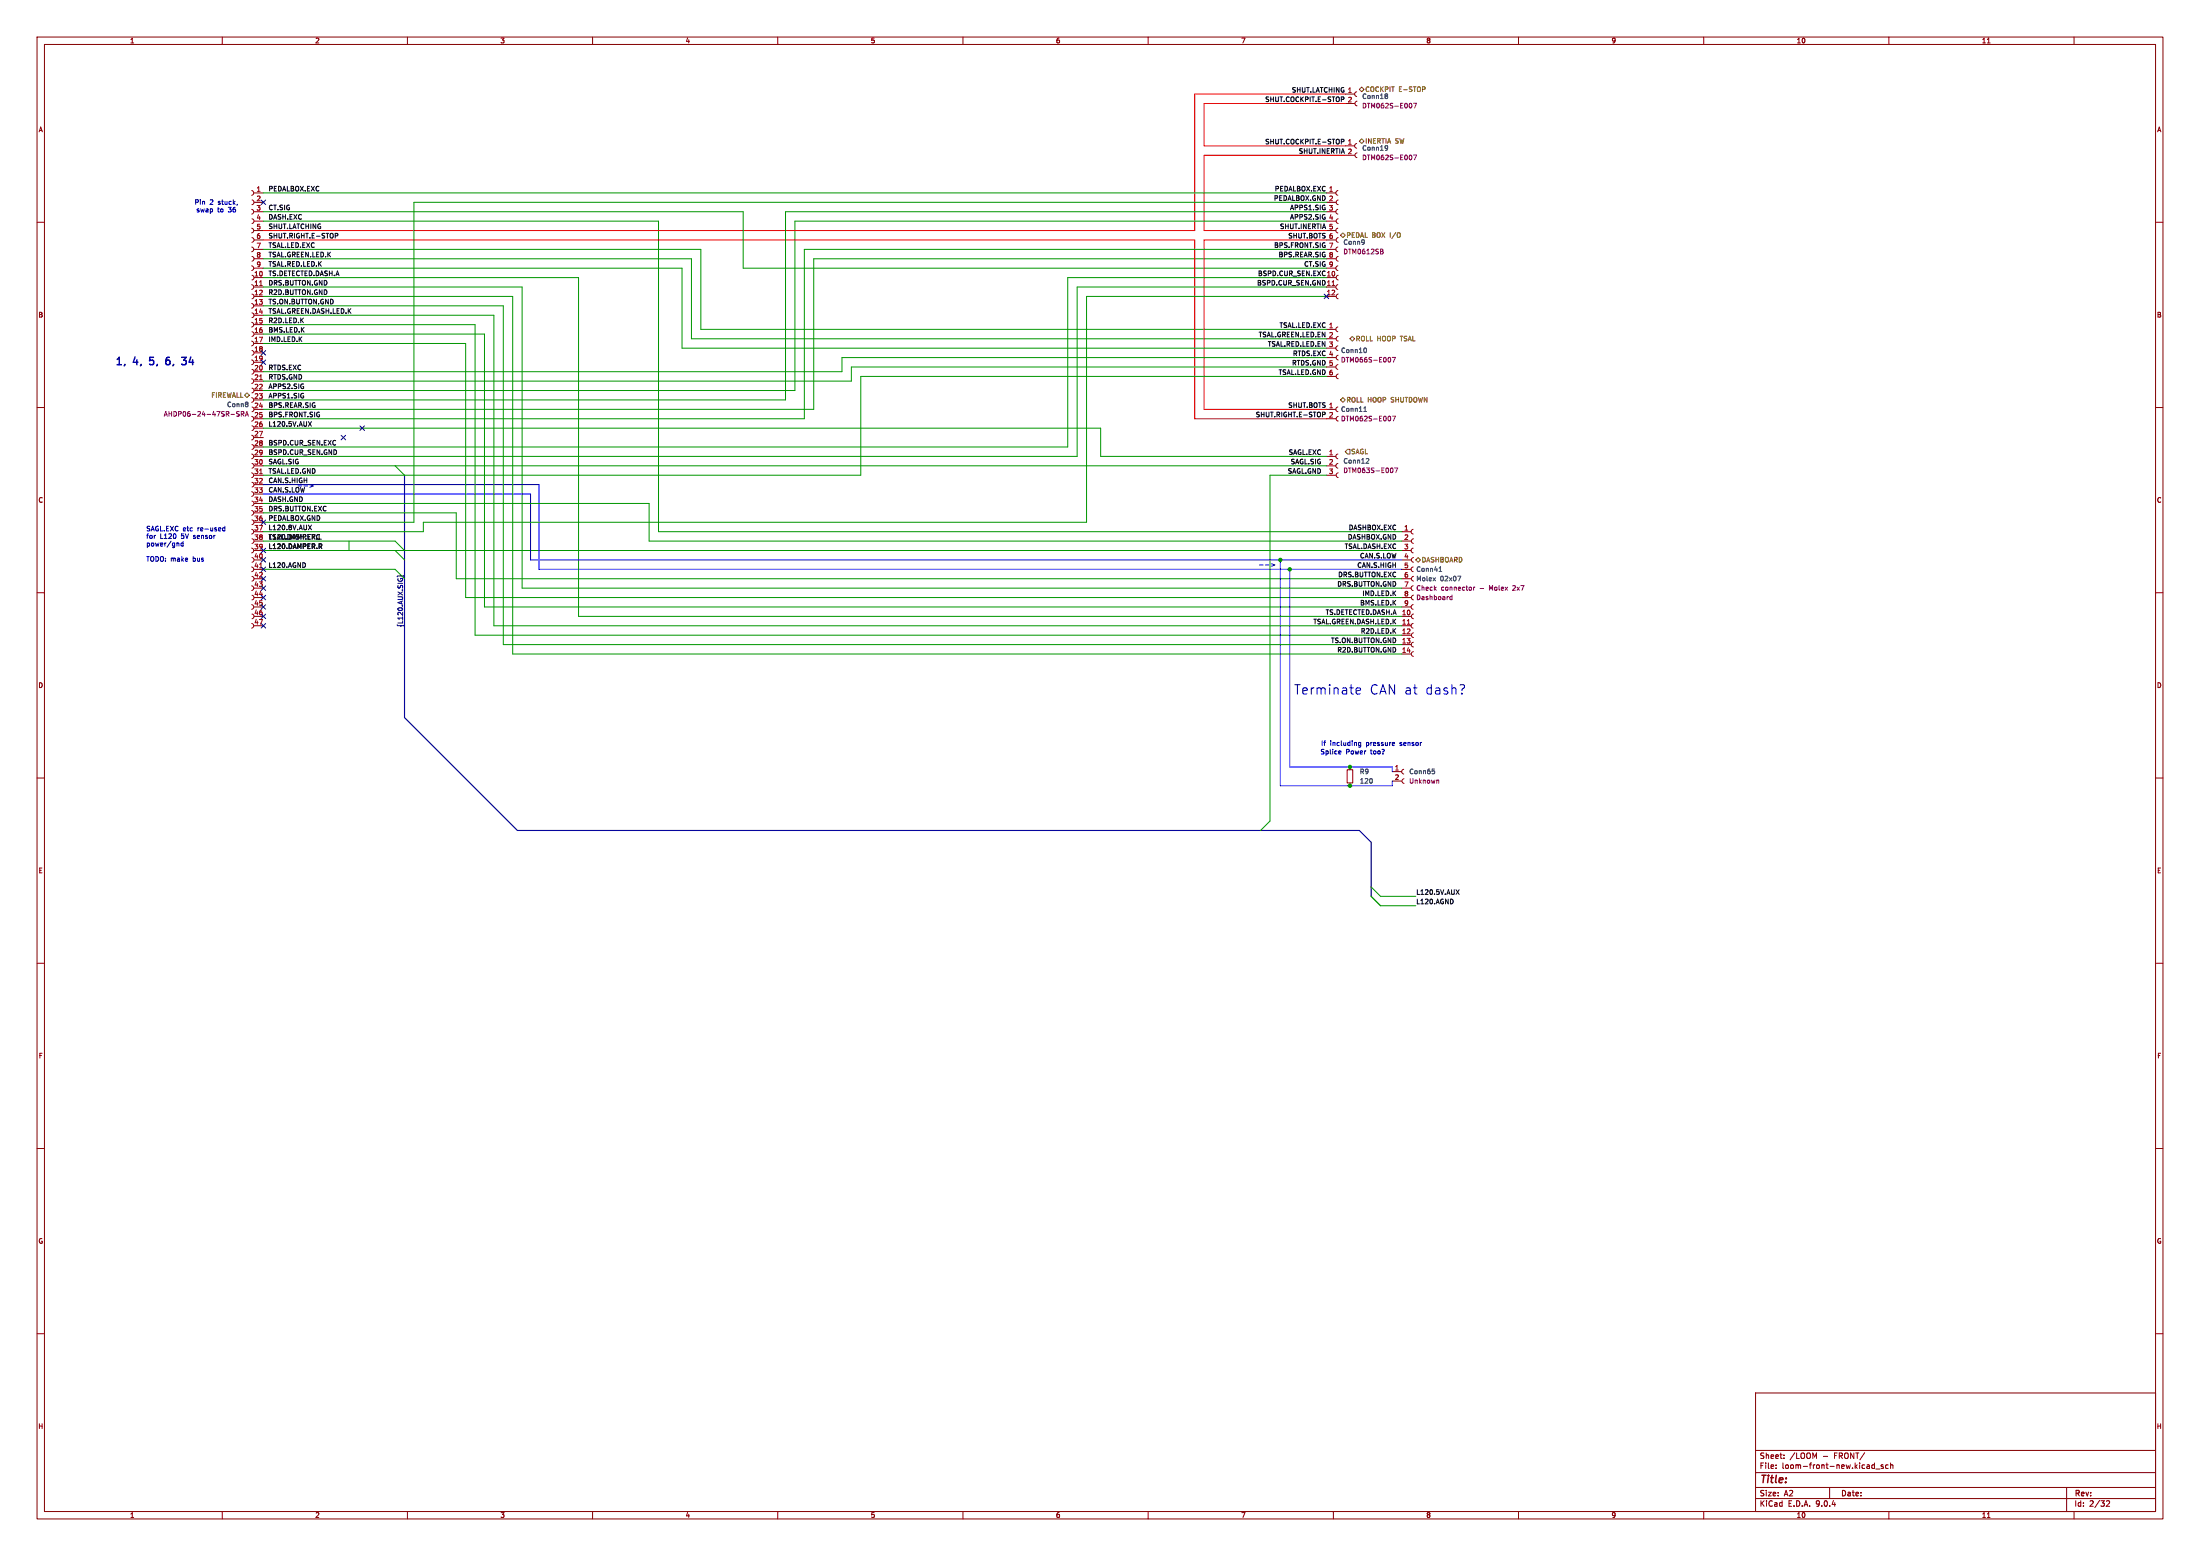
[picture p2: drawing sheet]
<svg xmlns="http://www.w3.org/2000/svg" width="594mm" height="420mm" viewBox="0 0 594 420" stroke-linecap="round" stroke-linejoin="round" font-family="sans-serif">
<g fill="none" stroke="#840000" stroke-width=".27">
<path d="M10 10h574v400h-574zM12 12h570v396h-570zM60 10v2M110 10v2M160 10v2M210 10v2M260 10v2M310 10v2M360 10v2M410 10v2M460 10v2M510 10v2"/>
<path d="M536.6 11.6h.7M560 10v2M363.2 39.4h2.6M363.2 27.9h2.6M363.2 25.4h2.6M366.3 38.7l-.4 .2-.1 .4 .1 .5 .4 .2M366.3 24.8l-.4 .2-.1 .4 .1 .4 .4 .2M366.4 27.3l-.4 .2-.2 .4 .2 .4 .4 .3M67.9 51.4l.5 .3 .1 .4-.2 .4-.4 .2M67.9 56.5l.5 .3 .1 .4-.2 .4-.4 .2M68 54l.4 .2 .2 .4-.2 .4-.4 .2M68 59.1l.4 .2 .2 .4-.2 .4-.4 .2"/>
<path d="M68.6 59.7h2.5M68.6 57.2h2.5M68.6 54.6h2.5M68.6 52.1h2.5M358.1 59.7h2.6M358.1 57.2h2.6M358.1 54.6h2.6M358.1 52.1h2.6M361.2 56.5l-.4 .2-.1 .4 .1 .4 .4 .3M361.2 51.4l-.4 .2-.1 .4 .1 .5 .4 .2M361.3 59.1l-.4 .2-.1 .4 .1 .4 .4 .2M361.3 54l-.4 .2-.1 .4 .1 .4 .4 .2"/>
<path d="M363.2 41.9h2.6M366.4 41.3l-.4 .2-.2 .4 .2 .4 .4 .2M10 60h2M67.9 61.6l.5 .2 .1 .5-.2 .4-.4 .2M67.9 66.7l.5 .2 .1 .4-.2 .4-.4 .2M67.9 71.8l.5 .2 .1 .4-.2 .4-.4 .2M67.9 76.8l.5 .3 .1 .4-.2 .4-.4 .2M68 64.1l.4 .3 .2 .4-.2 .4-.4 .2M68 69.2l.4 .3 .2 .4-.2 .4-.4 .2M68 74.3l.4 .2 .2 .5-.2 .4-.4 .2M68 79.4l.4 .2 .2 .4-.2 .4-.4 .2M68.6 77.5h2.5"/>
<path d="M68.6 74.9h2.5M68.6 72.4h2.5M68.6 69.9h2.5M68.6 67.3h2.5M68.6 64.8h2.5M68.6 62.2h2.5M358.1 77.5h2.6M358.1 74.9h2.6M358.1 72.4h2.6M358.1 69.9h2.6M358.1 67.3h2.6M358.1 64.8h2.6"/>
<path d="M358.1 62.2h2.6M361.2 76.8l-.4 .2-.1 .4 .1 .5 .4 .2M361.2 71.8l-.4 .2-.1 .4 .1 .4 .4 .2M361.2 66.7l-.4 .2-.1 .4 .1 .4 .4 .2M361.2 61.6l-.4 .2-.1 .4 .1 .4 .4 .3M361.3 79.4l-.4 .2-.1 .4 .1 .4 .4 .2M361.3 74.3l-.4 .2-.1 .4 .1 .4 .4 .3M361.3 69.2l-.4 .2-.1 .4 .1 .4 .4 .3M361.3 64.1l-.4 .2-.1 .4 .1 .5 .4 .2M582 60h2M67.9 81.9l.5 .3 .1 .4-.2 .4-.4 .2M67.9 87l.5 .2 .1 .5-.2 .4-.4 .2"/>
<path d="M67.9 92.1l.5 .2 .1 .4-.2 .4-.4 .2M67.9 97.2l.5 .2 .1 .4-.2 .4-.4 .2M68 84.5l.4 .2 .2 .4-.2 .4-.4 .2M68 89.5l.4 .3 .2 .4-.2 .4-.4 .2M68 94.6l.4 .3 .2 .4-.2 .4-.4 .2M68 99.7l.4 .2 .2 .5-.2 .4-.4 .2M68.6 80h2.5M68.6 82.6h2.5M68.6 85.1h2.5M68.6 87.6h2.5M68.6 90.2h2.5M68.6 92.7h2.5"/>
<path d="M68.6 95.3h2.5M68.6 97.8h2.5M358.1 80h2.6M358.1 99.1h2.6M358.1 96.5h2.6M358.1 94h2.6M358.1 91.4h2.6M358.1 88.9h2.6M361.2 98.4l-.4 .2-.1 .4 .1 .5 .4 .2M361.2 93.3l-.4 .3-.1 .4 .1 .4 .4 .2M361.2 88.3l-.4 .2-.1 .4 .1 .4 .4 .2M361.3 95.9l-.4 .2-.1 .4 .1 .4 .4 .3"/>
<path d="M361.3 90.8l-.4 .2-.1 .4 .1 .4 .4 .3M10 110h2M67.9 102.2l.5 .3 .1 .4-.2 .4-.4 .2M67.9 107.3l.5 .3 .1 .4-.2 .4-.4 .2M67.9 112.4l.5 .2 .1 .5-.2 .4-.4 .2M67.9 117.5l.5 .2 .1 .4-.2 .4-.4 .2M68 104.8l.4 .2 .2 .4-.2 .4-.4 .2M68 109.9l.4 .2 .2 .4-.2 .4-.4 .2M68 114.9l.4 .3 .2 .4-.2 .4-.4 .2M68.6 113h2.5M68.6 110.5h2.5M68.6 100.3h2.5"/>
<path d="M68.6 102.9h2.5M68.6 105.4h2.5M68.6 108h2.5M68.6 115.6h2.5M68.6 118.1h2.5M358.1 101.6h2.6M358.1 113h2.6M358.1 110.5h2.6M361.2 109.9l-.4 .2-.1 .4 .1 .4 .4 .2M361.3 101l-.4 .2-.1 .4 .1 .4 .4 .2M361.3 112.4l-.4 .2-.1 .4 .1 .4 .4 .3M582 110h2"/>
<path d="M67.9 122.6l.5 .2 .1 .4-.2 .4-.4 .2M67.9 127.6l.5 .3 .1 .4-.2 .4-.4 .2M67.9 132.7l.5 .3 .1 .4-.2 .4-.4 .2M67.9 137.8l.5 .2 .1 .5-.2 .4-.4 .2M68 120l.4 .3 .2 .4-.2 .4-.4 .2M68 125.1l.4 .2 .2 .5-.2 .4-.4 .2M68 130.2l.4 .2 .2 .4-.2 .4-.4 .2M68 135.3l.4 .2 .2 .4-.2 .4-.4 .2M68.6 128.3h2.5M68.6 125.7h2.5M68.6 123.2h2.5M68.6 120.7h2.5"/>
<path d="M68.6 130.8h2.5M68.6 133.4h2.5M68.6 135.9h2.5M68.6 138.4h2.5M358.1 128.3h2.6M358.1 125.7h2.6M358.1 123.2h2.6M361.2 125.1l-.4 .2-.1 .4 .1 .4 .4 .3M361.2 122.6l-.4 .2-.1 .4 .1 .4 .4 .2M361.3 127.6l-.4 .2-.1 .4 .1 .5 .4 .2M67.9 142.9l.5 .2 .1 .4-.2 .4-.4 .2M67.9 148l.5 .2 .1 .4-.2 .4-.4 .2"/>
<path d="M67.9 153l.5 .3 .1 .4-.2 .4-.4 .2M67.9 158.1l.5 .3 .1 .4-.2 .4-.4 .2M68 140.3l.4 .3 .2 .4-.2 .4-.4 .2M68 145.4l.4 .3 .2 .4-.2 .4-.4 .2M68 150.5l.4 .2 .2 .5-.2 .4-.4 .2M68 155.6l.4 .2 .2 .4-.2 .4-.4 .2M68.6 158.8h2.5M68.6 156.2h2.5M68.6 153.7h2.5M68.6 151.1h2.5M68.6 148.6h2.5M68.6 146.1h2.5"/>
<path d="M68.6 143.5h2.5M68.6 141h2.5M378.5 158.8h2.5M378.5 156.2h2.5M378.5 153.7h2.5M378.5 151.1h2.5M378.5 148.6h2.5M378.5 146.1h2.5M378.5 143.5h2.5M381.5 158.1l-.3 .2-.2 .4 .1 .4 .4 .3M381.5 153l-.3 .2-.2 .4 .1 .5 .4 .2M381.5 148l-.3 .2-.2 .4 .1 .4 .4 .2"/>
<path d="M381.5 142.9l-.3 .2-.2 .4 .1 .4 .4 .2M381.6 155.6l-.4 .2-.1 .4 .1 .4 .4 .2M381.6 150.5l-.4 .2-.1 .4 .1 .4 .4 .3M381.6 145.4l-.4 .2-.1 .4 .1 .4 .4 .3M10 160h2M67.9 163.2l.5 .2 .1 .5-.2 .4-.4 .2M67.9 168.3l.5 .2 .1 .4-.2 .4-.4 .2M68 160.7l.4 .2 .2 .4-.2 .4-.4 .2M68 165.7l.4 .3 .2 .4-.2 .4-.4 .2M68.6 168.9h2.5M68.6 166.4h2.5M68.6 163.8h2.5"/>
<path d="M68.6 161.3h2.5M378.5 176.5h2.5M378.5 174h2.5M378.5 171.5h2.5M378.5 168.9h2.5M378.5 166.4h2.5M378.5 163.8h2.5M378.5 161.3h2.5M381.5 168.3l-.3 .2-.2 .4 .2 .5 .3 .1M381.5 163.2l-.3 .2-.2 .4 .1 .4 .4 .3M381.6 170.8l-.4 .2-.1 .4 .1 .4 .4 .3M381.6 165.7l-.4 .2-.1 .4 .1 .5 .4 .2"/>
<path d="M381.6 160.7l-.4 .2-.1 .4 .1 .4 .4 .2M381.6 175.9l-.4 .2-.2 .4 .2 .5 .4 .2M381.6 173.4l-.4 .2-.2 .4 .2 .4 .4 .2M582 160h2M10 210h2M363.7 207.8h1.6v3.5h-1.6zM364.5 207v.8M364.5 211.3v.8M375.9 210.8h2.6M375.9 208.3h2.6M379 207.6l-.4 .3-.1 .4 .1 .4 .4 .2M379.1 210.2l-.4 .2-.2 .4 .2 .4 .4 .3"/>
<path d="M582 210h2M10 260h2M582 260h2M10 310h2M582 310h2M10 360h2M474 376h108v32h-108zM582 360h2M474 397.5h108M474 391.5h108M479.5 396.2v.2M479.5 395.4v.2"/>
<path d="M481.7 393.5v.2M481.7 392.7v.2M505.5 396.2l.6 .1M506.1 394.9v1.5M506.1 395.4l-.6 .1M506.5 396.5h1.1M508.5 395.4h-.4l-.2 .2 .1 .2 .5 .1v.4h-.6M509.8 395.4h-.4l-.3 .3 .1 .6h.6M510.5 395.5l.5-.1 .1 1M510.5 394.9v1.5M60 408v2M110 408v2"/>
<path d="M160 408v2M210 408v2M260 408v2M310 408v2M360 408v2M410 408v2M460 408v2M474 404.5h108M474 401.5h108M494 401.5v3M510 408v2M536.6 409.6h.7"/>
<path d="M558 401.5v6.5M560 408v2M568.7 405.2l.6-.1 .3 .4-.9 1.1h.9"/>
</g>
<path d="M70.1 77.1h.7M359.7 77.1h.7M70.1 102.5h.7M70.1 127.9h.7M70.1 153.3h.7M380 168.5h.7" fill="none" stroke="#a90000" stroke-width=".27"/>
<g fill="none" stroke="#006464" stroke-width=".27">
<path d="M374.2 25.9h.2M374.4 25.9l.3 .5-.5 .2M374.7 39.6l-.1 .7-.3 .3M374.7 25.6l-.3 .3M374.7 39.9l-.5 .2M368.4 65.4l-.1 .3M368.4 65v.4M368.4 65.3l-.1 .1M368.7 93.9a.79 .79 0 0 1 0 1.3M66.9 108.7v.3M66.9 109.2v.5M368.2 111.1h.8"/>
<path d="M368.4 110.1l.2-.3v1.3M369 123.8h.5l.1 .3-.8 .9h.8M388.5 154.2h.8M388.7 153.3l.2-.3v1.2M393.6 155.5h.8l-.5 1.3M386.7 207.6h.6M386.8 208.1l.6 .2-.2 .5-.4 .1"/>
</g>
<g fill="none" stroke="#840084" stroke-width=".27">
<path d="M380.9 27.9a.79 .79 0 0 1 0 1.3M381.6 27.9h.9l-.6 1.3M380.9 41.9a.79 .79 0 0 1 0 1.2M381.6 41.9h.9l-.6 1.2M373.2 67.3l.2 .2-.2 .4 .3 .2-.3 .4M375.2 96.5a.79 .79 0 0 1 0 1.2M375.9 96.5h.9l-.6 1.2M64.6 111.1l-.7 .1a.53 .53 0 0 0 .6 .7v.4h-.6M65.1 111.7h.6l.1-.5-.7-.1v1.2M65.4 111.7l.5 .6M66.2 112.3l.5-1.2 .4 1.2M66.4 112h.6"/>
<path d="M375.2 112.3a.79 .79 0 0 1 0 1.3M375.9 112.3h.9l-.6 1.3M375.8 126.3a.79 .79 0 0 1 0 1.3M376.5 126.3h.9l-.6 1.3M397.9 158.5v.8M398.2 158.5l-.3 .2M392.1 160.6v1.3M392.1 161.1l-.4-.1-.2 .3 .1 .5h.5M388.1 210.6l.4 .1v.7"/>
</g>
<path d="M367 38.1l.7-.6 .6 .6-.6 .6zM367 24.1l.7-.6 .6 .6-.6 .7zM384.7 23.6v.4M361.9 63.5l.7-.6 .6 .6-.6 .6zM364.5 91.4l.6-.6 .7 .6-.7 .7zM66.7 106l.6 .7-.6 .6-.7-.6zM361.9 108l.7-.7 .6 .7-.6 .6zM363.9 121.3h.6v1.3h-.6l-.7-.7zM382.3 151.1l.6-.6 .6 .6-.6 .7z" fill="none" stroke="#725600" stroke-width=".27"/>
<g fill="none" stroke="#0f0f0f" stroke-width=".27">
<path d="M362.2 26.2h.4l.3 .2-.1 .4h-.6M362.2 37.6h.4l.3 .2-.1 .4-.6 .1M90.5 63h.5l.2 .2-.1 .4-.6 .1M83.3 113.8l.8 1.3M84.1 113.8l-.8 1.3M357.1 111.2h.5l.2 .3-.1 .4h-.6M82.4 152.2v.7M83.3 141.7l.8 1.3M84.1 141.7l-.8 1.3M86.2 145.5h.6M86.5 147.5l.4 .6M86.6 146.8l.3 .2-.3 .5"/>
<path d="M392.3 243v.7M393.1 240.2l.9 1.2M394 240.2l-.9 1.2"/>
</g>
<g fill="none" stroke="#000084" stroke-width=".27">
<path d="M70.5 54l1.2 1.2M71.7 54l-1.2 1.2M357.5 79.4l1.2 1.2M358.7 79.4l-1.2 1.2M70.5 94.6l1.2 1.3M70.5 97.2l1.2 1.2M71.7 94.6l-1.2 1.3M71.7 97.2l-1.2 1.2M92.1 117.5l1.2 1.2M93.3 117.5l-1.2 1.2M97.2 115l1.2 1.2M98.4 115l-1.2 1.2"/>
<path d="M70.5 153.1l1.2 1.2M70.5 155.6l1.2 1.2M70.5 140.4l1.2 1.2M70.5 148l1.2 1.2M70.5 150.5l1.2 1.2M70.5 158.1l1.2 1.3M71.7 153.1l-1.2 1.2M71.7 155.6l-1.2 1.2M71.7 140.4l-1.2 1.2M71.7 148l-1.2 1.2M71.7 150.5l-1.2 1.2M71.7 158.1l-1.2 1.3"/>
<path d="M107.3 155.7l.1-.2h.6l.2-.2 .2 .2h.6l.2 .2M70.5 160.7l1.2 1.2M70.5 165.8l1.2 1.2M70.5 163.2l1.2 1.2M70.5 168.3l1.2 1.2M71.7 160.7l-1.2 1.2M71.7 165.8l-1.2 1.2M71.7 163.2l-1.2 1.2M71.7 168.3l-1.2 1.2"/>
</g>
<path d="M109.2 128.3v65.4l30.5 30.5h227.3l3.2 3.1v14.6" fill="none" stroke="#000084" stroke-width=".3"/>
<g fill="none" stroke="#009600" stroke-width=".27">
<path d="M71.1 57.2h129.6v15.2h157.4M71.1 59.7h106.7v83.8h200.7M71.1 52.1h287M358.1 57.2h-146v50.8h-141M358.1 59.7h-143.5v45.7h-143.5M358.1 54.6h-246.3v86.4h-40.7M71.1 69.9h115.6v21.5h171.4M71.1 67.3h118.1v21.6h168.9M71.1 72.4h113v21.6h174M71.1 74.9h85.1v91.5h222.3M71.1 77.5h69.9v81.3h237.5M358.1 69.9h-138.4v40.6h-148.6"/>
<path d="M358.1 77.5h-67.3v45.7h-219.7M358.1 67.3h-140.9v45.7h-146.1M358.1 74.9h-69.8v45.8h-217.2M71.1 92.7h54.6v68.6h252.8M71.1 87.6h57.2v83.9h250.2M71.1 90.2h59.7v73.6h247.7M71.1 82.6h64.8v91.4h242.6M71.1 85.1h62.2v83.8h245.2M71.1 80h67.3v96.5h240.1M358.1 99.1h-128.2v3.8h-158.8M358.1 96.5h-130.8v3.8h-156.2M358.1 80h-64.7v61h-179.1v2.5h-43.2"/>
<path d="M71.1 115.6h226.1v7.6h60.9M358.1 101.6h-125.7v26.7h-161.3M71.1 138.4h52.1v17.8h255.3M71.1 125.7h287M71.1 135.9h104.2v10.2h203.2M106.7 125.7l2.5 2.6M358.1 128.3h-15.2v93.3l-2.5 2.6M71.1 148.6h307.4M71.1 153.7h35.6l2.5 2.5M71.1 146.1h35.6l2.5 2.5M94.2 146.1v2.5M106.7 148.6l2.5 2.5"/>
<path d="M370.2 239.4l2.5 2.5h9.6M370.2 241.9l2.5 2.6h9.6"/>
</g>
<path d="M71.1 133.4h72.2v17.7h235.2M71.1 130.8h74.4v22.9h233M345.7 151.1v61h30.2v-1.3M348.2 153.7v53.3h27.7v1.3" fill="none" stroke="#00f" stroke-width=".27"/>
<path d="M363.2 25.4h-40.6v36.8h-251.5M363.2 27.9h-38.1v11.5h38.1M363.2 41.9h-38.1v20.3h33M71.1 64.8h251.5v48.2h35.5M358.1 64.8h-33v45.7h33" fill="none" stroke="#f00" stroke-width=".27"/>
<path d="M45.5 97.2l-.5 .1-.2 .3M45.7 96.4l-.6 .1a1.35 1.35 0 0 0 0 1.9h.4M49.1 96.4h1.2l-.7 .8 .6 .2 .1 .7-.4 .3h-.6" fill="none" stroke="#0000c2" stroke-width=".4"/>
<g fill="none" stroke="#0000c2" stroke-width=".27">
<path d="M82.1 131.2h.9M83.6 130.8l1 .4-1 .3M48.1 146.6l.2 .1v.7M49.4 146.1v1.3M49.4 146.6h-.3l-.3 .2 .2 .5h.4M60.7 142v1.3M60.7 142.5h-.4l-.2 .2 .1 .6h.5M340.1 152.5h.9M341.7 152.5h.9M343.2 152.1l1 .4-1 .4M366.3 187.2h.9M366.3 185.8l.7-.1 .2 .1 .2 .5-1.3 .2"/>
<path d="M395.1 184.8a.53 .53 0 0 1 .3 .5 .53 .53 0 0 1-.2 .5M361.7 202.7h.3l.1 .3-.6 .1M362 203.5h-.3M367.4 200.4v1l-.2 .3-.3-.1M367.4 200.5l-.4-.1-.2 .2 .1 .6h.5M376.3 200.4l.2 .3-.6 .1M376.5 201.2h-.2"/>
</g>
<g fill="#009600" stroke="#009600" stroke-width=".27">
<circle cx="364.5" cy="207" r=".46"/>
<circle cx="364.5" cy="212.1" r=".46"/>
<circle cx="345.7" cy="151.1" r=".46"/>
<circle cx="348.2" cy="153.7" r=".46"/>
</g>
<g font-size="3.5" fill="#0000c2">
<text x="349.4" y="187.7">Terminate</text>
<text x="369.8" y="187.7">CAN at</text>
<text x="384.6" y="187.7">dash?</text>
</g>
<g font-size="2.8" fill="#0000c2">
<text x="30.8" y="99.1">1,</text>
<text x="36" y="99.1">4,</text>
<text x="41.2" y="99.1">5,</text>
<text x="46.4" y="99.1">6,</text>
<text x="51.6" y="99.1">34</text>
</g>
<text font-size="2.8" fill="#840000" x="475" y="400.9">Title:</text>
<g font-size="2.1" fill="#840000">
<text x="475" y="394">Sheet:</text>
<text x="483.2" y="394">/LOOM</text>
<text x="492.2" y="394">-</text>
<text x="495.3" y="394">FRONT/</text>
<text x="475" y="396.7">File:</text>
<text x="481.1" y="396.7">loom-front-new.kicad_sch</text>
<text x="475" y="406.9">KiCad</text>
<text x="475" y="404.1">Size:</text>
<text x="481.7" y="404.1">A2</text>
<text x="482.7" y="406.9">E.D.A.</text>
<text x="490.3" y="406.9">9.0.4</text>
<text x="497" y="404.1">Date:</text>
<text x="560" y="404.3">Rev:</text>
<text x="560" y="406.9">Id:</text>
<text x="564.1" y="406.9">2/32</text>
</g>
<g font-size="1.8" fill="#840000">
<text x="35" y="11.9">1</text>
<text x="85" y="11.9">2</text>
<text x="135" y="11.9">3</text>
<text x="185" y="11.9">4</text>
<text x="235" y="11.9">5</text>
<text x="285" y="11.9">6</text>
<text x="335" y="11.9">7</text>
<text x="385" y="11.9">8</text>
<text x="435" y="11.9">9</text>
<text x="485" y="11.9">10</text>
<text x="535" y="11.9">11</text>
<text x="10.3" y="35.9">A</text>
<text x="582.3" y="35.9">A</text>
<text x="10.3" y="85.9">B</text>
<text x="582.3" y="85.9">B</text>
<text x="10.3" y="135.9">C</text>
<text x="582.3" y="135.9">C</text>
<text x="10.3" y="185.9">D</text>
<text x="582.3" y="185.9">D</text>
<text x="10.3" y="235.9">E</text>
<text x="582.3" y="235.9">E</text>
<text x="10.3" y="285.9">F</text>
<text x="582.3" y="285.9">F</text>
<text x="10.3" y="335.9">G</text>
<text x="582.3" y="335.9">G</text>
<text x="10.2" y="385.9">H</text>
<text x="582.2" y="385.9">H</text>
<text x="35" y="409.9">1</text>
<text x="85" y="409.9">2</text>
<text x="135" y="409.9">3</text>
<text x="185" y="409.9">4</text>
<text x="235" y="409.9">5</text>
<text x="285" y="409.9">6</text>
<text x="335" y="409.9">7</text>
<text x="385" y="409.9">8</text>
<text x="435" y="409.9">9</text>
<text x="485" y="409.9">10</text>
<text x="535" y="409.9">11</text>
</g>
<g font-size="1.8" fill="#0f0f0f">
<text x="341.5" y="27.6">SHUT.COCKPIT.E-STOP</text>
<text x="348.7" y="25.1">SHUT.LATCHING 1</text>
<text x="341.5" y="39">SHUT.COCKPIT.E-STOP</text>
<text x="350.6" y="41.6">SHUT.INERTIA 2</text>
<text x="72.4" y="51.7">PEDALBOX.EXC</text>
<text x="344.1" y="51.7">PEDALBOX.EXC 1</text>
<text x="72.4" y="56.8">CT.SIG</text>
<text x="72.4" y="59.3">DASH.EXC</text>
<text x="343.8" y="54.3">PEDALBOX.GND 2</text>
<text x="348.2" y="56.8">APPS1.SIG</text>
<text x="348.2" y="59.3">APPS2.SIG</text>
<text x="72.4" y="61.9">SHUT.LATCHING</text>
<text x="72.4" y="64.4">SHUT.RIGHT.E-STOP</text>
<text x="345.5" y="61.9">SHUT.INERTIA 5</text>
<text x="347.7" y="64.4">SHUT.BOTS 6</text>
<text x="72.4" y="67">TSAL.LED.EXC</text>
<text x="72.4" y="69.5">TSAL.GREEN.LED.K</text>
<text x="343.9" y="67">BPS.FRONT.SIG 7</text>
<text x="345.1" y="69.5">BPS.REAR.SIG 8</text>
<text x="72.4" y="74.6">TS.DETECTED.DASH.A</text>
<text x="72.4" y="77.1">DRS.BUTTON.GND</text>
<text x="72.4" y="72">TSAL.RED.LED.K</text>
<text x="339.3" y="77.1">BSPD.CUR_SEN.GND 11</text>
<text x="339.6" y="74.6">BSPD.CUR_SEN.EXC 10</text>
<text x="352" y="72">CT.SIG 9</text>
<text x="72.4" y="79.7">R2D.BUTTON.GND</text>
<text x="72.4" y="82.2">TS.ON.BUTTON.GND</text>
<text x="72.4" y="87.3">R2D.LED.K</text>
<text x="72.4" y="89.8">BMS.LED.K</text>
<text x="72.4" y="84.7">TSAL.GREEN.DASH.LED.K</text>
<text x="345.4" y="88.6">TSAL.LED.EXC 1</text>
<text x="72.4" y="92.4">IMD.LED.K</text>
<text x="339.7" y="91.1">TSAL.GREEN.LED.EN 2</text>
<text x="342.2" y="93.6">TSAL.RED.LED.EN 3</text>
<text x="72.4" y="100">RTDS.EXC</text>
<text x="345.1" y="101.3">TSAL.LED.GND 6</text>
<text x="348.7" y="98.7">RTDS.GND 5</text>
<text x="349" y="96.2">RTDS.EXC 4</text>
<text x="72.4" y="107.6">APPS1.SIG</text>
<text x="72.4" y="102.5">RTDS.GND</text>
<text x="72.4" y="105.1">APPS2.SIG</text>
<text x="72.4" y="112.7">BPS.FRONT.SIG</text>
<text x="72.4" y="110.1">BPS.REAR.SIG</text>
<text x="338.9" y="112.7">SHUT.RIGHT.E-STOP</text>
<text x="347.7" y="110.1">SHUT.BOTS 1</text>
<text x="72.4" y="115.2">L120.5V.AUX</text>
<text x="72.4" y="125.4">SAGL.SIG</text>
<text x="72.4" y="122.8">BSPD.CUR_SEN.GND</text>
<text x="72.4" y="120.3">BSPD.CUR_SEN.EXC</text>
<text x="347.8" y="122.8">SAGL.EXC</text>
<text x="348.4" y="125.4">SAGL.SIG</text>
<text x="72.4" y="127.9">TSAL.LED.GND</text>
<text x="72.4" y="130.5">CAN.S.HIGH</text>
<text x="347.6" y="127.9">SAGL.GND</text>
<text x="72.4" y="133">CAN.S.LOW</text>
<text x="72.4" y="135.5">DASH.GND</text>
<text x="72.4" y="138.1">DRS.BUTTON.EXC</text>
<text x="72.4" y="140.6">PEDALBOX.GND</text>
<text x="72.4" y="143.2">L120.8V.AUX</text>
<text x="364" y="143.2">DASHBOX.EXC</text>
<text x="72.4" y="148.2">L120.DAMPER.R</text>
<text x="72.4" y="145.7">L120.DAMPER.L</text>
<text x="363" y="148.2">TSAL.DASH.EXC</text>
<text x="363.8" y="145.7">DASHBOX.GND</text>
<text x="72.4" y="153.3">L120.AGND</text>
<text x="361.2" y="155.9">DRS.BUTTON.EXC</text>
<text x="366.3" y="153.3">CAN.S.HIGH</text>
<text x="367.1" y="150.8">CAN.S.LOW</text>
<text x="361" y="158.4">DRS.BUTTON.GND</text>
<text x="367.7" y="160.9">IMD.LED.K</text>
<text x="357.8" y="166">TS.DETECTED.DASH.A</text>
<text x="367.1" y="163.5">BMS.LED.K</text>
<text x="354.5" y="168.6">TSAL.GREEN.DASH.LED.K</text>
<text x="359.3" y="173.6">TS.ON.BUTTON.GND</text>
<text x="367.3" y="171.1">R2D.LED.K</text>
<text x="361" y="176.2">R2D.BUTTON.GND</text>
<text x="382.3" y="244.1">L120.AGND</text>
<text x="382.3" y="241.6">L120.5V.AUX</text>
</g>
<g font-size="1.8" fill="#a90000">
<text x="363.8" y="27.7">2</text>
<text x="363.8" y="39.1">1</text>
<text x="69.1" y="51.8">1</text>
<text x="69.1" y="54.4">2</text>
<text x="69.1" y="56.9">3</text>
<text x="69.1" y="59.4">4</text>
<text x="358.7" y="59.4">4</text>
<text x="358.7" y="56.9">3</text>
<text x="69.1" y="62">5</text>
<text x="69.1" y="64.5">6</text>
<text x="69.1" y="67.1">7</text>
<text x="69.1" y="69.6">8</text>
<text x="68.5" y="74.7">10</text>
<text x="68.5" y="77.2">11</text>
<text x="69.1" y="72.1">9</text>
<text x="68.5" y="79.8">12</text>
<text x="68.5" y="82.3">13</text>
<text x="358.1" y="79.8">12</text>
<text x="68.5" y="84.8">14</text>
<text x="68.5" y="87.4">15</text>
<text x="68.5" y="89.9">16</text>
<text x="68.5" y="92.5">17</text>
<text x="68.5" y="95">18</text>
<text x="68.5" y="97.5">19</text>
<text x="68.5" y="100.1">20</text>
<text x="68.5" y="102.6">21</text>
<text x="68.5" y="105.2">22</text>
<text x="68.5" y="107.7">23</text>
<text x="68.5" y="110.2">24</text>
<text x="68.5" y="112.8">25</text>
<text x="358.7" y="112.8">2</text>
<text x="68.5" y="115.3">26</text>
<text x="68.5" y="117.9">27</text>
<text x="68.5" y="120.4">28</text>
<text x="68.5" y="122.9">29</text>
<text x="68.5" y="125.5">30</text>
<text x="358.7" y="125.5">2</text>
<text x="358.7" y="122.9">1</text>
<text x="68.5" y="128">31</text>
<text x="68.5" y="130.6">32</text>
<text x="358.7" y="128">3</text>
<text x="68.5" y="133.1">33</text>
<text x="68.5" y="135.6">34</text>
<text x="68.5" y="138.2">35</text>
<text x="68.5" y="140.7">36</text>
<text x="68.5" y="143.3">37</text>
<text x="379" y="143.3">1</text>
<text x="68.5" y="145.8">38</text>
<text x="68.5" y="148.3">39</text>
<text x="379" y="148.3">3</text>
<text x="379" y="145.8">2</text>
<text x="68.5" y="150.9">40</text>
<text x="68.5" y="153.4">41</text>
<text x="68.5" y="156">42</text>
<text x="379" y="156">6</text>
<text x="379" y="153.4">5</text>
<text x="379" y="150.9">4</text>
<text x="68.5" y="158.5">43</text>
<text x="68.5" y="161">44</text>
<text x="379" y="161">8</text>
<text x="379" y="158.5">7</text>
<text x="68.5" y="163.6">45</text>
<text x="68.5" y="166.1">46</text>
<text x="378.4" y="166.1">10</text>
<text x="379" y="163.6">9</text>
<text x="68.5" y="168.7">47</text>
<text x="378.4" y="173.7">13</text>
<text x="378.4" y="171.2">12</text>
<text x="378.4" y="168.7">11</text>
<text x="378.4" y="176.3">14</text>
<text x="376.5" y="208">1</text>
<text x="376.5" y="210.6">2</text>
</g>
<g font-size="1.8" fill="#840084">
<text x="367.7" y="29.4">DTM062S-E007</text>
<text x="367.7" y="43.4">DTM062S-E007</text>
<text x="362.6" y="68.8">DTM0612SB</text>
<text x="362" y="98">DTM066S-E007</text>
<text x="44.1" y="112.6">AHDP06-24-47SR-SRA</text>
<text x="362" y="113.9">DTM062S-E007</text>
<text x="362.6" y="127.9">DTM063S-E007</text>
<text x="382.3" y="159.6">Check</text>
<text x="389.1" y="159.6">connector</text>
<text x="399.6" y="159.6">-</text>
<text x="402.4" y="159.6">Molex</text>
<text x="408.9" y="159.6">2x7</text>
<text x="382.3" y="162.2">Dashboard</text>
<text x="380.4" y="211.7">Unknown</text>
</g>
<g font-size="1.8" fill="#006464">
<text x="367.7" y="26.9">Conn18</text>
<text x="367.7" y="40.9">Conn19</text>
<text x="362.6" y="66.3">Conn9</text>
<text x="362" y="95.5">Conn10</text>
<text x="61.2" y="110.1">Conn8</text>
<text x="362" y="111.4">Conn11</text>
<text x="362.6" y="125.3">Conn12</text>
<text x="382.3" y="154.5">Conn41</text>
<text x="382.3" y="157.1">Molex</text>
<text x="388.8" y="157.1">02x07</text>
<text x="367" y="209.1">R9</text>
<text x="380.4" y="209.1">Conn65</text>
<text x="367" y="211.7">120</text>
</g>
<g font-size="1.8" fill="#725600">
<text x="368.5" y="25">COCKPIT</text>
<text x="377.6" y="25">E-STOP</text>
<text x="368.5" y="39">INERTIA SW</text>
<text x="363.4" y="64.4">PEDAL BOX</text>
<text x="375.4" y="64.4">I/O</text>
<text x="366" y="92.3">ROLL HOOP TSAL</text>
<text x="56.9" y="107.5">FIREWALL</text>
<text x="363.4" y="108.8">ROLL HOOP SHUTDOWN</text>
<text x="364.7" y="122.8">SAGL</text>
<text x="383.7" y="152">DASHBOARD</text>
</g>
<g font-size="1.8" fill="#0000c2">
<text x="52.4" y="55.5">Pin</text>
<text x="52.9" y="57.5">swap</text>
<text x="56.6" y="55.5">2</text>
<text x="58.7" y="57.5">to</text>
<text x="59" y="55.5">stuck,</text>
<text x="61.7" y="57.5">36</text>
<text x="80.1" y="131.9">--&gt;</text>
<text x="39.4" y="143.7">SAGL.EXC etc</text>
<text x="53.4" y="143.7">re-used</text>
<text x="39.4" y="145.8">for</text>
<text x="39.4" y="147.8">power/gnd</text>
<text x="43.2" y="145.8">L120</text>
<text x="49" y="145.8">5V</text>
<text x="52.5" y="145.8">sensor</text>
<text x="39.4" y="151.9">TODO: make</text>
<text x="52.2" y="151.9">bus</text>
<text x="356.4" y="203.8">Splice</text>
<text x="356.6" y="201.5">If</text>
<text x="359.1" y="201.5">including</text>
<text x="363.4" y="203.8">Power</text>
<text x="369" y="201.5">pressure</text>
<text x="370.2" y="203.8">too?</text>
<text x="378.2" y="201.5">sensor</text>
</g>
<text font-size="1.8" fill="#000084" x="108.9" y="169.4" transform="rotate(-90 108.9 169.4)">{L120.AUX.SIG}</text>
</svg>
